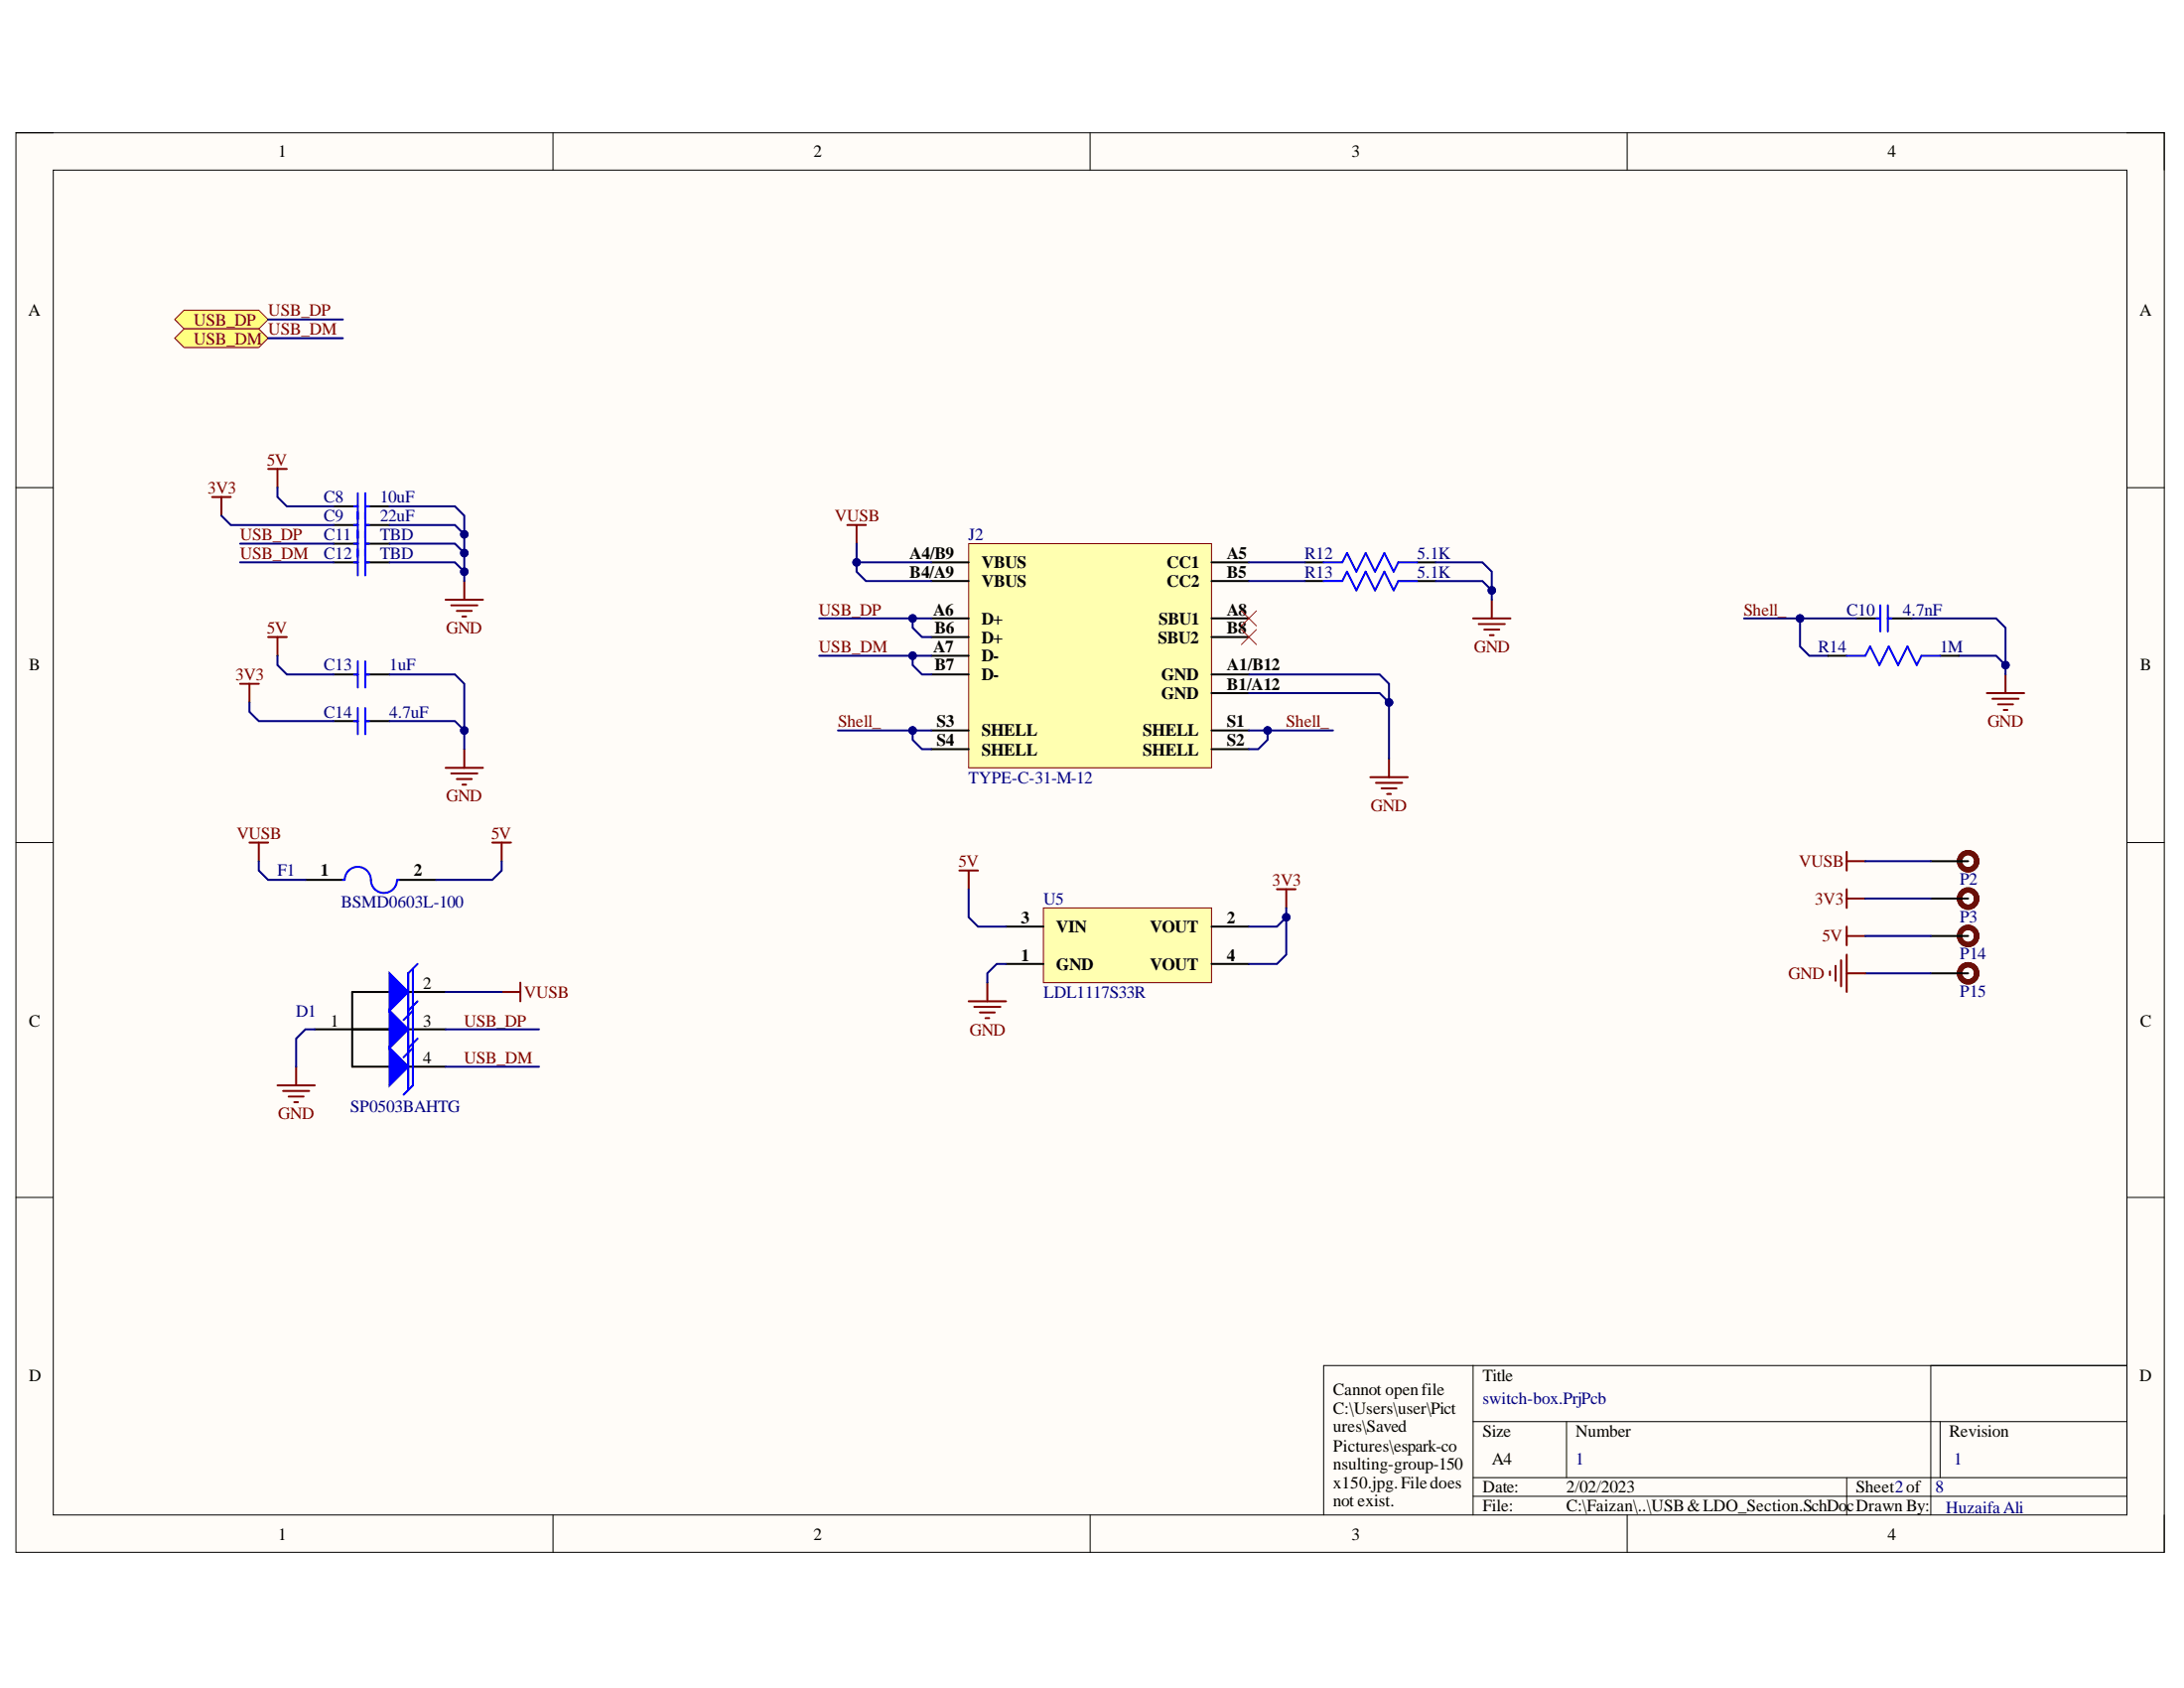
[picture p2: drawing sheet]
<svg xmlns="http://www.w3.org/2000/svg" width="279mm" height="216mm" viewBox="0 0 279 216" stroke-linecap="round" stroke-linejoin="round" font-family="sans-serif">
<path d="M2 17h274.9v181.5h-274.9z" fill-rule="evenodd" fill="#fffcf8"/>
<path d="M2 17h274.9v181.5h-274.9z" fill="none" stroke="#000" stroke-width=".13"/>
<path d="M6.8 21.8h265.3v172h-265.3z" fill-rule="evenodd" fill="#fffcf8"/>
<g fill="none" stroke="#000" stroke-width=".13">
<path d="M2 17h4.8M70.7 17v4.8M139.5 17v4.8M208.2 17v4.8M272.1 17h4.8v4.8M6.8 21.8h265.3v172h-265.3zM2 62.4h4.8M272.1 62.4h4.8M2 107.8h4.8M272.1 107.8h4.8M2 153.2h4.8M272.1 153.2h4.8"/>
<path d="M188.5 174.7v19.1M247 174.7v19.1M272.1 174.7h-102.8v19.1M70.8 193.8v4.7M139.5 193.8v4.7M188.5 181.8h83.6M188.5 189h83.6M188.5 191.4h83.6M200.4 181.8v7.2M208.2 193.8v4.7M236.2 189v4.8M248.2 181.8v7.2"/>
<path d="M276.9 193.8v4.7"/>
</g>
<path d="M123.9 69.5h31.1v28.7h-31.1z" fill-rule="evenodd" fill="#ffffb0"/>
<path d="M123.9 69.5h31.1v28.7h-31.1z" fill="none" stroke="#800000" stroke-width=".13"/>
<g fill="none" stroke="#000" stroke-width=".25">
<path d="M119.1 71.9h4.8M119.1 79.1h4.8M119.1 74.3h4.8M155 71.9h4.8M155 79.1h4.8M155 74.3h4.8M166.9 71.9h2.4M181.3 71.9h2.4M119.1 86.3h4.8M119.1 83.9h4.8M119.1 81.5h4.8M119.1 93.4h4.8"/>
<path d="M119.1 95.8h4.8M155 86.3h4.8M155 88.7h4.8M155 81.5h4.8M155 93.4h4.8M155 95.8h4.8M40.3 131.7h9.5M49.8 126.9h-4.7v9.5h4.7M52.2 136.4h4.8M52.2 131.7h4.8M52.2 126.9h4.8"/>
</g>
<path d="M172.3 70.7l-.6 1.2h-2.4M172.3 70.7l1.2 2.4 1.2-2.4 1.2 2.4 1.2-2.4 1.2 2.4 .6-1.2h2.4" fill="none" stroke="#00f" stroke-width=".25"/>
<path d="M49.8 124.5l2.4 2.4-2.4 2.4z" fill="#00f"/>
<path d="M49.8 124.5l2.4 2.4-2.4 2.4zM52.8 123.9v5.4l-1.2 1.2M53.4 123.3l-1.2 1.2v5.4" fill="none" stroke="#00f" stroke-width=".25"/>
<path d="M49.8 129.3l2.4 2.4-2.4 2.3z" fill="#00f"/>
<path d="M49.8 129.3l2.4 2.4-2.4 2.3zM52.8 128.7v5.3l-1.2 1.2M53.4 128.1l-1.2 1.2v5.3" fill="none" stroke="#00f" stroke-width=".25"/>
<path d="M49.8 134l2.4 2.4-2.4 2.4z" fill="#00f"/>
<g fill="none" stroke="#00f" stroke-width=".25">
<path d="M45.3 64.8h.5M45.3 67.1h.5M45.8 63.1v5.7M46.7 63.1v5.7M46.7 64.8h.5M46.7 67.1h.5M172.3 73.1l-.6 1.2h-2.4M172.3 73.1l1.2 2.4 1.2-2.4 1.2 2.4 1.2-2.4 1.2 2.4 .6-1.2h2.4M240.1 79.1h.5M240.6 77.4v3.4M241.5 77.4v3.4M241.5 79.1h.5"/>
<path d="M43.9 112.5h.2M44.1 112.5a1.67 1.67 0 0 1 1.7-1.6 1.67 1.67 0 0 1 1.6 1.6 1.67 1.67 0 0 0 1.7 1.7 1.67 1.67 0 0 0 1.7-1.6M50.8 112.5h.2M49.8 134l2.4 2.4-2.4 2.4zM52.8 133.4v5.4l-1.2 1.2M53.4 132.8l-1.2 1.2v5.4"/>
</g>
<path d="M42.7 64.8h3.1M42.7 67.1h3.1M46.7 64.8h3.1M46.7 67.1h3.1M166.9 74.3h2.4M181.3 74.3h2.4M237.4 79.1h3.2M241.5 79.1h3.1M39.1 112.5h4.8M51 112.5h4.8" fill="none" stroke="#000" stroke-width=".25"/>
<g fill="none" stroke="#800000" stroke-width=".25">
<path d="M27.1 63.6h2.4M28.3 63.6v2.4M57 76.7h4.8M57.7 77.4h3.4M58.4 78.1h2M59.2 78.9h.4M59.4 74.3v2.4M108.4 67.1h2.4M109.6 67.1v2.4M188.5 79.1h4.7M189.2 79.8h3.3M190.8 76.7v2.4"/>
<path d="M175.3 99.4h4.8M177.7 97v2.4M189.9 80.5h1.9M190.6 81.2h.5M254.2 88.7h4.8M254.9 89.4h3.3M255.6 90.1h1.9M256.3 90.8h.5M256.6 86.3v2.4M31.9 107.8h2.4M33.1 107.8v2.4M63 107.8h2.4"/>
<path d="M64.2 107.8v2.4M122.7 111.3h2.4M123.9 111.3v2.4M163.4 113.7h2.3M164.6 113.7v2.4M176 100.1h3.4M176.7 100.8h2M177.5 101.6h.4M35.5 138.8h4.8M36.2 139.5h3.4M37.9 136.4v2.4M64.2 126.9h2.4"/>
<path d="M66.6 125.7v2.4M123.9 128.1h4.8M124.6 128.8h3.4M125.4 129.5h1.9M126.1 130.2h.5M126.3 125.7v2.4M36.9 140.3h1.9M37.6 141h.5"/>
</g>
<path d="M158.8 78.1l1.9 2M160.7 78.1l-1.9 2M158.8 80.5l1.9 1.9M160.7 80.5l-1.9 1.9" fill="none" stroke="#f00" stroke-width=".13"/>
<path d="M22.4 40.9l1.1-1.2h9.6l1.2 1.2-1.2 1.2h-9.6z" fill-rule="evenodd" fill="#ffff80"/>
<path d="M22.4 40.9l1.1-1.2h9.6l1.2 1.2-1.2 1.2h-9.6z" fill="none" stroke="#800000" stroke-width=".13"/>
<path d="M22.4 43.3l1.1-1.2h9.6l1.2 1.2-1.2 1.2h-9.6z" fill-rule="evenodd" fill="#ffff80"/>
<path d="M22.4 43.3l1.1-1.2h9.6l1.2 1.2-1.2 1.2h-9.6z" fill="none" stroke="#800000" stroke-width=".13"/>
<path d="M34.3 60h2.4M35.5 60v2.4" fill="none" stroke="#800000" stroke-width=".25"/>
<path d="M42.7 69.5h3.1M42.7 71.9h3.1M46.7 69.5h3.1M46.7 71.9h3.1" fill="none" stroke="#000" stroke-width=".25"/>
<path d="M45.3 69.5h.5M45.3 71.9h.5M45.8 67.9v5.7M46.7 67.9v5.7M46.7 69.5h.5M46.7 71.9h.5" fill="none" stroke="#00f" stroke-width=".25"/>
<path d="M133.5 116.1h21.5v9.6h-21.5z" fill-rule="evenodd" fill="#ffffb0"/>
<path d="M133.5 116.1h21.5v9.6h-21.5z" fill="none" stroke="#800000" stroke-width=".13"/>
<path d="M42.7 86.3h3.1M42.7 92.2h3.1M46.7 86.3h3.1M46.7 92.2h3.1M128.7 118.5h4.8M155 118.5h4.8M247 110.2h4.8M247 114.9h4.8M128.7 123.3h4.8M155 123.3h4.8" fill="none" stroke="#000" stroke-width=".25"/>
<path d="M45.3 86.3h.5M45.3 92.2h.5M45.8 84.6v3.3M45.8 90.6v3.3M46.7 84.6v3.3M46.7 90.6v3.3M46.7 86.3h.5M46.7 92.2h.5" fill="none" stroke="#00f" stroke-width=".25"/>
<g fill="none" stroke="#800000" stroke-width=".25">
<path d="M30.7 87.5h2.4M31.9 87.5v2.3M34.3 81.5h2.4M35.5 81.5v2.4M57 98.2h4.8M57.7 98.9h3.4M58.4 99.6h2M59.4 95.8v2.4M59.2 100.4h.4M236.2 109v2.3M236.2 113.7v2.4M236.2 110.2h2.4"/>
<path d="M236.2 114.9h2.4"/>
</g>
<g fill="none" stroke="#5b0f00" stroke-width=".68">
<circle cx="251.8" cy="114.9" r="1.1"/>
<circle cx="251.8" cy="110.2" r="1.1"/>
</g>
<path d="M119.1 71.9h-9.5v1.2l1.2 1.2h8.3" fill="none" stroke="#000080" stroke-width=".25"/>
<circle cx="109.6" cy="71.9" r=".48" fill="#000080"/>
<circle cx="109.6" cy="71.9" r=".48" fill="none" stroke="#000080" stroke-width=".13"/>
<path d="M109.6 69.5v2.4" fill="none" stroke="#000080" stroke-width=".25"/>
<circle cx="109.6" cy="71.9" r=".48" fill="#000080"/>
<circle cx="109.6" cy="71.9" r=".48" fill="none" stroke="#000080" stroke-width=".13"/>
<path d="M119.1 79.1h-2.3v1.2l1.1 1.2h1.2" fill="none" stroke="#000080" stroke-width=".25"/>
<circle cx="116.8" cy="79.1" r=".48" fill="#000080"/>
<circle cx="116.8" cy="79.1" r=".48" fill="none" stroke="#000080" stroke-width=".13"/>
<path d="M104.8 79.1h12" fill="none" stroke="#000080" stroke-width=".25"/>
<circle cx="116.8" cy="79.1" r=".48" fill="#000080"/>
<circle cx="116.8" cy="79.1" r=".48" fill="none" stroke="#000080" stroke-width=".13"/>
<path d="M119.1 83.9h-2.3v1.2l1.1 1.2h1.2" fill="none" stroke="#000080" stroke-width=".25"/>
<circle cx="116.8" cy="83.9" r=".48" fill="#000080"/>
<circle cx="116.8" cy="83.9" r=".48" fill="none" stroke="#000080" stroke-width=".13"/>
<path d="M104.8 83.9h12" fill="none" stroke="#000080" stroke-width=".25"/>
<circle cx="116.8" cy="83.9" r=".48" fill="#000080"/>
<circle cx="116.8" cy="83.9" r=".48" fill="none" stroke="#000080" stroke-width=".13"/>
<path d="M35.5 62.4v1.2l1.2 1.2h6M159.8 71.9h7.1M159.8 74.3h7.1M183.7 71.9h5.9l1.2 1.2v3.6M33.1 110.2v1.1l1.2 1.2h4.8M64.2 110.2v1.1l-1.2 1.2h-7.2" fill="none" stroke="#000080" stroke-width=".25"/>
<circle cx="190.8" cy="75.5" r=".48" fill="#000080"/>
<circle cx="190.8" cy="75.5" r=".48" fill="none" stroke="#000080" stroke-width=".13"/>
<path d="M183.7 74.3h5.9l1.2 1.2" fill="none" stroke="#000080" stroke-width=".25"/>
<circle cx="190.8" cy="75.5" r=".48" fill="#000080"/>
<circle cx="190.8" cy="75.5" r=".48" fill="none" stroke="#000080" stroke-width=".13"/>
<path d="M170.5 93.4h-8.3v1.2l-1.2 1.2h-1.2" fill="none" stroke="#000080" stroke-width=".25"/>
<circle cx="162.2" cy="93.4" r=".48" fill="#000080"/>
<circle cx="162.2" cy="93.4" r=".48" fill="none" stroke="#000080" stroke-width=".13"/>
<path d="M159.8 93.4h2.4" fill="none" stroke="#000080" stroke-width=".25"/>
<circle cx="162.2" cy="93.4" r=".48" fill="#000080"/>
<circle cx="162.2" cy="93.4" r=".48" fill="none" stroke="#000080" stroke-width=".13"/>
<path d="M107.2 93.4h9.6v1.2l1.1 1.2h1.2" fill="none" stroke="#000080" stroke-width=".25"/>
<circle cx="116.8" cy="93.4" r=".48" fill="#000080"/>
<circle cx="116.8" cy="93.4" r=".48" fill="none" stroke="#000080" stroke-width=".13"/>
<path d="M116.8 93.4h2.3" fill="none" stroke="#000080" stroke-width=".25"/>
<circle cx="116.8" cy="93.4" r=".48" fill="#000080"/>
<circle cx="116.8" cy="93.4" r=".48" fill="none" stroke="#000080" stroke-width=".13"/>
<path d="M230.3 79.1v3.6l1.2 1.2h2.4" fill="none" stroke="#000080" stroke-width=".25"/>
<circle cx="230.3" cy="79.1" r=".48" fill="#000080"/>
<circle cx="230.3" cy="79.1" r=".48" fill="none" stroke="#000080" stroke-width=".13"/>
<path d="M244.6 79.1h10.8l1.2 1.2v6" fill="none" stroke="#000080" stroke-width=".25"/>
<circle cx="256.6" cy="85.1" r=".48" fill="#000080"/>
<circle cx="256.6" cy="85.1" r=".48" fill="none" stroke="#000080" stroke-width=".13"/>
<path d="M250.6 83.9h4.8l1.2 1.2" fill="none" stroke="#000080" stroke-width=".25"/>
<circle cx="256.6" cy="85.1" r=".48" fill="#000080"/>
<circle cx="256.6" cy="85.1" r=".48" fill="none" stroke="#000080" stroke-width=".13"/>
<path d="M28.3 66l1.2 1.1h13.2M49.8 64.8h8.4l1.2 1.2v8.3M40.3 131.7h-1.2l-1.2 1.1v3.6M57 126.9h7.2M57 136.4h12M57 131.7h12" fill="none" stroke="#000080" stroke-width=".25"/>
<circle cx="59.4" cy="68.3" r=".48" fill="#000080"/>
<circle cx="59.4" cy="68.3" r=".48" fill="none" stroke="#000080" stroke-width=".13"/>
<circle cx="59.4" cy="70.7" r=".48" fill="#000080"/>
<circle cx="59.4" cy="70.7" r=".48" fill="none" stroke="#000080" stroke-width=".13"/>
<circle cx="59.4" cy="73.1" r=".48" fill="#000080"/>
<circle cx="59.4" cy="73.1" r=".48" fill="none" stroke="#000080" stroke-width=".13"/>
<path d="M49.8 67.1h8.4l1.2 1.2" fill="none" stroke="#000080" stroke-width=".25"/>
<circle cx="59.4" cy="68.3" r=".48" fill="#000080"/>
<circle cx="59.4" cy="68.3" r=".48" fill="none" stroke="#000080" stroke-width=".13"/>
<path d="M123.9 113.7v3.6l1.2 1.2h3.6M164.6 116.1v1.2l-1.2 1.2h-3.6" fill="none" stroke="#000080" stroke-width=".25"/>
<circle cx="164.6" cy="117.3" r=".48" fill="#000080"/>
<circle cx="164.6" cy="117.3" r=".48" fill="none" stroke="#000080" stroke-width=".13"/>
<path d="M223.1 79.1h14.3M128.7 123.3h-1.2l-1.2 1.2v1.2" fill="none" stroke="#000080" stroke-width=".25"/>
<circle cx="230.3" cy="79.1" r=".48" fill="#000080"/>
<circle cx="230.3" cy="79.1" r=".48" fill="none" stroke="#000080" stroke-width=".13"/>
<path d="M159.8 86.3h16.7l1.2 1.2v9.5" fill="none" stroke="#000080" stroke-width=".25"/>
<circle cx="177.7" cy="89.8" r=".48" fill="#000080"/>
<circle cx="177.7" cy="89.8" r=".48" fill="none" stroke="#000080" stroke-width=".13"/>
<path d="M159.8 88.7h16.7l1.2 1.1" fill="none" stroke="#000080" stroke-width=".25"/>
<circle cx="177.7" cy="89.8" r=".48" fill="#000080"/>
<circle cx="177.7" cy="89.8" r=".48" fill="none" stroke="#000080" stroke-width=".13"/>
<path d="M34.3 40.9h9.6M34.3 43.3h9.6M30.7 69.5h12M30.7 71.9h12M49.8 71.9h8.4l1.2 1.2" fill="none" stroke="#000080" stroke-width=".25"/>
<circle cx="59.4" cy="73.1" r=".48" fill="#000080"/>
<circle cx="59.4" cy="73.1" r=".48" fill="none" stroke="#000080" stroke-width=".13"/>
<path d="M49.8 69.5h8.4l1.2 1.2" fill="none" stroke="#000080" stroke-width=".25"/>
<circle cx="59.4" cy="70.7" r=".48" fill="#000080"/>
<circle cx="59.4" cy="70.7" r=".48" fill="none" stroke="#000080" stroke-width=".13"/>
<path d="M164.6 117.3v4.8l-1.2 1.2h-3.6" fill="none" stroke="#000080" stroke-width=".25"/>
<circle cx="164.6" cy="117.3" r=".48" fill="#000080"/>
<circle cx="164.6" cy="117.3" r=".48" fill="none" stroke="#000080" stroke-width=".13"/>
<path d="M49.8 86.3h8.4l1.2 1.2v5.9l-1.2-1.2h-8.4" fill="none" stroke="#000080" stroke-width=".25"/>
<circle cx="59.4" cy="93.4" r=".48" fill="#000080"/>
<circle cx="59.4" cy="93.4" r=".48" fill="none" stroke="#000080" stroke-width=".13"/>
<path d="M59.4 93.4v2.4" fill="none" stroke="#000080" stroke-width=".25"/>
<circle cx="59.4" cy="93.4" r=".48" fill="#000080"/>
<circle cx="59.4" cy="93.4" r=".48" fill="none" stroke="#000080" stroke-width=".13"/>
<path d="M31.9 89.8v1.2l1.2 1.2h9.6M35.5 83.9v1.2l1.2 1.2h6M238.6 110.2h8.4M238.6 114.9h8.4M238.6 119.7h8.4M238.6 124.5h8.4" fill="none" stroke="#000080" stroke-width=".25"/>
<g fill="none" stroke="#5b0f00" stroke-width=".68">
<circle cx="251.8" cy="119.7" r="1.1"/>
<circle cx="251.8" cy="124.5" r="1.1"/>
</g>
<path d="M233.9 83.9h2.3M248.2 83.9h2.4M247 119.7h4.8M247 124.5h4.8" fill="none" stroke="#000" stroke-width=".25"/>
<path d="M236.2 118.5v2.4M236.2 119.7h2.4M234.1 124.2v.5M234.8 123.5v1.9M235.5 122.8v3.4M236.2 122.1v4.8M236.2 124.5h2.4" fill="none" stroke="#800000" stroke-width=".25"/>
<path d="M236.2 83.9h2.4l.6-1.2 1.2 2.4 1.2-2.4 1.2 2.4 1.2-2.4 1.2 2.4 .6-1.2h2.4" fill="none" stroke="#00f" stroke-width=".25"/>
<g font-size="2.2">
<text x="35.6" y="20.1">1</text>
<text x="104.1" y="20.1">2</text>
<text x="172.9" y="20.1">3</text>
<text x="241.5" y="20.1">4</text>
<text x="3.6" y="40.4">A</text>
<text x="273.7" y="40.4">A</text>
<text x="116.3" y="71.5">A4/B9</text>
<text x="156.9" y="71.5">A5</text>
<text x="116.3" y="73.9">B4/A9</text>
<text x="125.6" y="72.7">VBUS</text>
<text x="125.6" y="75.1">VBUS</text>
<text x="149.2" y="72.7">CC1</text>
<text x="149.2" y="75.1">CC2</text>
<text x="156.9" y="73.9">B5</text>
<text x="119.4" y="78.7">A6</text>
<text x="119.4" y="83.4">A7</text>
<text x="119.6" y="81.1">B6</text>
<text x="125.6" y="79.9">D+</text>
<text x="125.6" y="82.2">D+</text>
<text x="148.1" y="82.2">SBU2</text>
<text x="148.2" y="79.9">SBU1</text>
<text x="156.9" y="78.7">A8</text>
<text x="156.9" y="81.1">B8</text>
<text x="3.7" y="85.8">B</text>
<text x="119.6" y="85.8">B7</text>
<text x="125.6" y="84.6">D-</text>
<text x="125.6" y="87.1">D-</text>
<text x="148.6" y="87.1">GND</text>
<text x="148.6" y="89.4">GND</text>
<text x="156.9" y="85.8">A1/B12</text>
<text x="156.9" y="88.2">B1/A12</text>
<text x="273.8" y="85.8">B</text>
<text x="119.8" y="93">S3</text>
<text x="119.8" y="95.4">S4</text>
<text x="125.6" y="94.2">SHELL</text>
<text x="146.2" y="94.2">SHELL</text>
<text x="156.9" y="93">S1</text>
<text x="156.9" y="95.4">S2</text>
<text x="125.6" y="96.6">SHELL</text>
<text x="146.2" y="96.6">SHELL</text>
<text x="41" y="112.1">1</text>
<text x="52.9" y="112.1">2</text>
<text x="130.6" y="118.1">3</text>
<text x="135.1" y="119.3">VIN</text>
<text x="147.1" y="119.3">VOUT</text>
<text x="156.9" y="118.1">2</text>
<text x="130.6" y="122.9">1</text>
<text x="135.1" y="124.1">GND</text>
<text x="147.1" y="124.1">VOUT</text>
<text x="156.9" y="122.9">4</text>
<text x="3.7" y="131.3">C</text>
<text x="42.3" y="131.3">1</text>
<text x="54.1" y="131.3">3</text>
<text x="54.1" y="126.4">2</text>
<text x="273.8" y="131.3">C</text>
<text x="54.1" y="136">4</text>
<text x="3.7" y="176.7">D</text>
<text x="170.5" y="178.4">Cannot openfile</text>
<text x="189.7" y="176.7">Title</text>
<text x="273.7" y="176.7">D</text>
<text x="170.5" y="180.8">C:\Users\user\Pict</text>
<text x="170.5" y="183.2">ures\Saved</text>
<text x="170.5" y="185.6">Pictures\espark-co</text>
<text x="189.7" y="183.8">Size</text>
<text x="201.6" y="183.8">Number</text>
<text x="249.4" y="183.8">Revision</text>
<text x="170.5" y="188">nsulting-group-150</text>
<text x="170.5" y="190.3">x150.jpg.Filedoes</text>
<text x="189.7" y="190.9">Date:</text>
<text x="190.8" y="187.4">A4</text>
<text x="200.4" y="190.9">2/02/2023</text>
<text x="237.4" y="190.9">Sheet2of</text>
<text x="35.6" y="196.9">1</text>
<text x="104.1" y="196.9">2</text>
<text x="170.5" y="192.7">not exist.</text>
<text x="172.9" y="196.9">3</text>
<text x="189.7" y="193.3">File:</text>
<text x="200.4" y="193.3">C:\Faizan\..\USB&amp;LDO_Section.SchDocDrawn By:</text>
<text x="241.5" y="196.9">4</text>
</g>
<g font-size="2.2" fill="#800000">
<text x="24.8" y="41.7">USB_DP</text>
<text x="34.3" y="40.4">USB_DP</text>
<text x="24.8" y="44">USB_DM</text>
<text x="34.3" y="42.8">USB_DM</text>
<text x="34.2" y="59.6">5V</text>
<text x="26.6" y="63.1">3V3</text>
<text x="30.7" y="69.1">USB_DP</text>
<text x="30.7" y="71.5">USB_DM</text>
<text x="106.8" y="66.7">VUSB</text>
<text x="34.2" y="81.1">5V</text>
<text x="57.1" y="81.1">GND</text>
<text x="104.8" y="78.7">USB_DP</text>
<text x="104.8" y="83.4">USB_DM</text>
<text x="188.6" y="83.4">GND</text>
<text x="223.1" y="78.7">Shell_</text>
<text x="30.1" y="87.1">3V3</text>
<text x="107.2" y="93">Shell_</text>
<text x="164.5" y="93">Shell_</text>
<text x="254.3" y="93">GND</text>
<text x="30.3" y="107.3">VUSB</text>
<text x="57.1" y="102.5">GND</text>
<text x="62.8" y="107.3">5V</text>
<text x="175.4" y="103.7">GND</text>
<text x="122.6" y="110.9">5V</text>
<text x="162.8" y="113.3">3V3</text>
<text x="230.2" y="110.9">VUSB</text>
<text x="232.2" y="115.7">3V3</text>
<text x="228.8" y="125.3">GND</text>
<text x="233.1" y="120.4">5V</text>
<text x="59.4" y="131.3">USB_DP</text>
<text x="67.1" y="127.6">VUSB</text>
<text x="59.4" y="136">USB_DM</text>
<text x="124" y="132.4">GND</text>
<text x="35.6" y="143.2">GND</text>
</g>
<g font-size="2.2" fill="#000080">
<text x="41.4" y="64.3">C8</text>
<text x="48.6" y="64.3">10uF</text>
<text x="41.4" y="66.7">C9</text>
<text x="41.4" y="69.1">C11</text>
<text x="41.4" y="71.5">C12</text>
<text x="48.6" y="66.7">22uF</text>
<text x="48.6" y="69.1">TBD</text>
<text x="48.6" y="71.5">TBD</text>
<text x="123.9" y="69.1">J2</text>
<text x="166.9" y="71.5">R12</text>
<text x="181.3" y="71.5">5.1K</text>
<text x="166.9" y="73.9">R13</text>
<text x="181.3" y="73.9">5.1K</text>
<text x="232.6" y="83.4">R14</text>
<text x="236.2" y="78.7">C10</text>
<text x="243.4" y="78.7">4.7nF</text>
<text x="248.2" y="83.4">1M</text>
<text x="41.4" y="85.8">C13</text>
<text x="49.8" y="85.8">1uF</text>
<text x="41.4" y="91.8">C14</text>
<text x="49.8" y="91.8">4.7uF</text>
<text x="123.9" y="100.2">TYPE-C-31-M-12</text>
<text x="35.5" y="112.1">F1</text>
<text x="250.7" y="113.2">P2</text>
<text x="43.6" y="116.1">BSMD0603L-100</text>
<text x="133.5" y="115.7">U5</text>
<text x="250.7" y="118">P3</text>
<text x="250.7" y="122.7">P14</text>
<text x="37.9" y="130">D1</text>
<text x="133.5" y="127.6">LDL1117S33R</text>
<text x="250.7" y="127.5">P15</text>
<text x="44.8" y="142.3">SP0503BAHTG</text>
<text x="189.7" y="179.6">switch-box.PrjPcb</text>
<text x="201.6" y="187.4">1</text>
<text x="247.6" y="190.9">8</text>
<text x="249.9" y="187.4">1</text>
<text x="248.9" y="193.6">Huzaifa Ali</text>
</g>
</svg>
